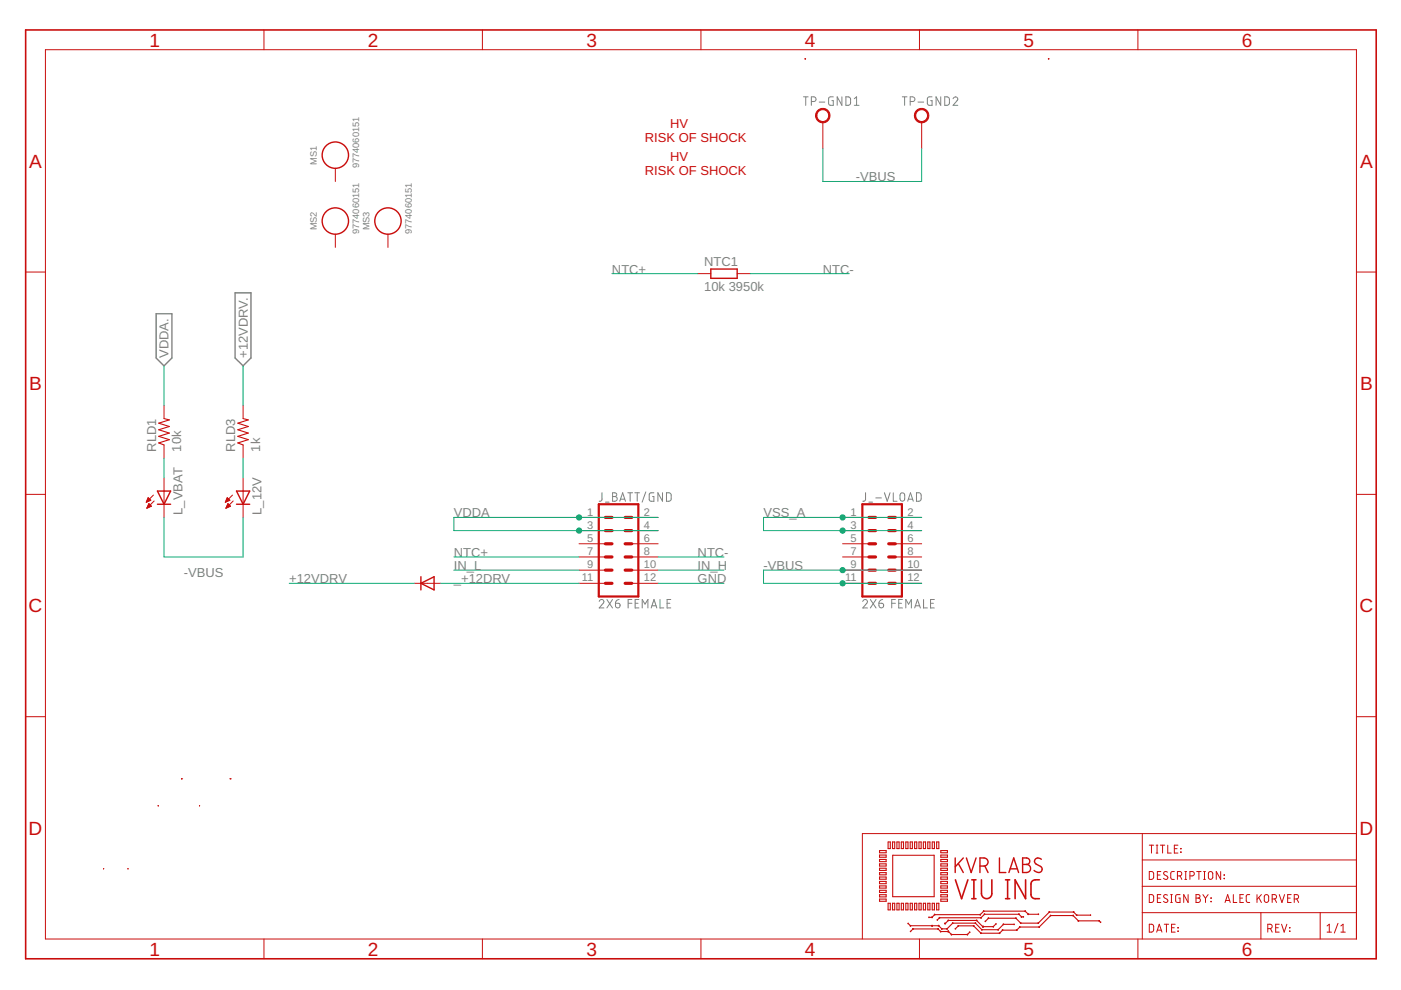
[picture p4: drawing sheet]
<svg xmlns="http://www.w3.org/2000/svg" width="297mm" height="210mm" viewBox="0 0 297 210" stroke-linecap="round" stroke-linejoin="round" font-family="sans-serif">
<g fill="none" stroke="#808080" stroke-width=".21">
<path d="M170.3 20.5h1M170.8 20.5v1.8M172 21.5h.5a.5 .5 0 0 0 .5-.5 .5 .5 0 0 0-.5-.5h-.5v1.8M173.7 21.6h1.2M176.7 20.5h-.6l-.4 .3v1.1l.2 .4h.8v-1h-.3M178.5 20.5v1.8l-1-1.8v1.8M179.3 20.5l.7 .1 .3 .3v1.1l-.3 .3h-.7zM181.1 22.3h1M181.1 20.9l.5-.4v1.8M191.3 20.5h1M191.8 20.5v1.8M193 21.5h.5a.5 .5 0 0 0 .5-.5 .5 .5 0 0 0-.5-.5h-.5v1.8"/>
<path d="M194.6 21.6h1.2M197.6 20.5h-.6l-.3 .3-.1 1.1 .3 .4h.7v-1h-.3M199.5 20.5v1.8l-1-1.8v1.8M200.3 20.5l.6 .1 .4 .3v1.1l-.4 .3h-.6zM202.1 20.9a.49 .49 0 0 1 .7-.3 .49 .49 0 0 1 .1 .7l-.8 1h1M127.6 104.5v1.5l-.2 .2-.4 .1M128.4 106.5h.7M129.9 104.5h.5a.4 .4 0 0 1 .4 .4 .4 .4 0 0 1-.4 .4 .5 .5 0 0 1 .5 .5 .5 .5 0 0 1-.5 .5h-.5zM129.9 105.3h.5M131.4 106.3l.6-1.8 .6 1.8M131.6 105.8h.9M133.1 104.5h1"/>
<path d="M133.6 104.5v1.8M134.6 104.5h1M135.1 104.5v1.8M136.9 104.3l-.8 2.2M138.6 104.5h-.7l-.2 .2-.1 1.2 .3 .3 .7 .1v-1h-.3M140.5 104.5v1.8l-1-1.8v1.8M141.3 104.5h.7l.3 .3v1.1l-.3 .3-.7 .1zM183.5 104.5v1.5l-.6 .3M184.2 106.5h.8M185.7 105.6h1.2M187.5 104.5l.6 1.8 .6-1.8M189.4 104.5v1.8h.8"/>
<path d="M190.9 104.7l.3-.2 .5 .2 .1 1.1a.5 .5 0 0 1-.5 .5 .5 .5 0 0 1-.5-.5zM192.4 106.3l.6-1.8 .6 1.8M192.6 105.8h.9M194.3 104.5h.7l.3 .3v1.1l-.3 .3-.7 .1zM127 127.5a.49 .49 0 0 1 .7-.4 .49 .49 0 0 1 .2 .8l-.9 1h1M128.7 127.1l1.2 1.8M129.9 127.1l-1.2 1.8M130.5 127.9h.6a.49 .49 0 0 1 .4 .6 .49 .49 0 0 1-.5 .4 .49 .49 0 0 1-.5-.5zM131.3 127.1l-.5 .2-.3 .6M133.2 127.9h.8M134 127.1h-.8v1.8M134.7 127.9h.6"/>
<path d="M135.5 127.1h-.8v1.8h.8M136.2 128.9v-1.8l.6 1 .6-1v1.8M138.1 128.9l.6-1.8 .6 1.8M138.2 128.4h.9M139.9 127.1v1.8h.8M141.4 127.9h.6M142.2 127.1h-.8v1.8h.8M182.9 127.5a.49 .49 0 0 1 .7-.4 .49 .49 0 0 1 .2 .8l-.9 1h1M184.5 127.1l1.2 1.8M185.7 127.1l-1.2 1.8M186.4 127.9h.5a.5 .5 0 0 1 .4 .6 .5 .5 0 0 1-.5 .4 .5 .5 0 0 1-.4-.5zM187.2 127.1l-.5 .2-.3 .6"/>
<path d="M189.1 127.9h.7M189.8 127.1h-.7v1.8M190.5 127.9h.6M191.3 127.1h-.8v1.8h.8M192 128.9v-1.8l.6 1 .6-1v1.8M193.9 128.9l.6-1.8 .6 1.8M194.1 128.4h.9M195.8 127.1v1.8h.8M197.3 127.9h.6M198.1 127.1h-.8v1.8h.8"/>
</g>
<path d="M33.1 66.5h3.3v9.4l-1.6 1.7-1.7-1.7zM49.8 62.1h3.4v13.8l-1.7 1.7-1.7-1.7z" fill="none" stroke="#808080" stroke-width=".3"/>
<g fill="none" stroke="#c90d0c" stroke-width=".21">
<path d="M9.6 10.5h278v188.6h-278zM56 6.3v4.2M102.3 6.3v4.2M148.6 6.3v4.2M194.9 6.3v4.2M241.3 6.3v4.2M71.1 35.7v2.8M174.5 25.9v5.6M195.4 25.9v5.6M5.4 57.7h4.2M71.1 49.7v2.8M82.3 49.7v2.8"/>
<path d="M147.9 58h2.8M156.3 58h2.8M287.6 57.7h4.2M34.8 86v2.8M34.8 94.3v2.8M51.5 86v2.8M51.5 94.3v2.8M5.4 104.8h4.2M31 106.4h.2M31.1 106.3h.4M31.2 106.2h.6M31.2 107.6h.2"/>
<path d="M31.2 106h.7M31.2 107.5h.5M31.3 105.9h.5M31.3 107.4h.7M31.3 105.7h.3M31.4 107.2h.6M31.4 105.6h.1M31.4 105.5l.6 .6-1 .4zM31.4 107.1h.5M31.5 107h.2M31.5 106.8h.1M31.6 106.8l.5 .5-1 .5z"/>
<path d="M32.5 105l-1.5 1.5M32.7 106.2l-1.6 1.6M34.8 101.3v8.4M47.8 106.4h.1M47.9 106.3h.4M47.9 106.2h.7M47.9 107.6h.3M48 106h.7M48 107.5h.5M48 105.9h.5M48.1 107.4h.7M48.1 105.7h.3"/>
<path d="M48.1 107.2h.7M48.2 105.6h.1M48.2 107.1h.4M48.2 105.5l.5 .6-.9 .4zM48.2 107h.3M48.3 106.8h.1M48.3 106.8l.6 .5-1 .5zM49.3 105l-1.5 1.5M49.4 106.2l-1.5 1.6M51.5 101.3v8.4M122.8 118.1h5.6M122.8 115.3h5.6"/>
<path d="M122.8 112.5h5.6M122.8 109.7h5.6M133.9 118.1h5.6M133.9 115.3h5.6M133.9 112.5h5.6M133.9 109.7h5.6M178.6 118.1h5.6M178.6 115.3h5.6M178.6 112.5h5.6M178.6 109.7h5.6M189.8 118.1h5.6M189.8 115.3h5.6"/>
<path d="M189.8 112.5h5.6M189.8 109.7h5.6M287.6 104.8h4.2M87.8 123.7h5.6M122.8 123.7h5.6M122.8 120.9h5.6M133.9 123.7h5.6M133.9 120.9h5.6M178.6 123.7h5.6M178.6 120.9h5.6M189.8 123.7h5.6M189.8 120.9h5.6"/>
<path d="M5.4 152h4.2M287.6 152h4.2M242.2 176.7v22.4M243.7 179.2h.9M244.1 179.2v1.7M245.1 179.2h.4M245.3 179.2v1.7M246 179.2h1M246.5 179.2v1.7M247.6 179.2v1.7h.7M249 179.9h.6M249.7 179.2h-.7v1.7h.7"/>
<path d="M250.3 179.9l.1 .1zM287.6 176.7h-104.8v22.4M56 199.1v4.2M102.3 199.1v4.2M148.6 199.1v4.2M194.9 199.1v4.2M241.3 199.1v4.2M242.2 193.5h45.4M242.2 187.9h45.4M242.2 182.3h45.4M243.7 196h.6l.3 .2v1l-.3 .4h-.6zM243.7 189.7h.6l.3 .2v1l-.3 .4h-.6z"/>
<path d="M243.7 184.8h.6l.3 .3v.9l-.3 .4-.6 .1zM245.1 180.9h.4M245.2 197.6l.6-1.6 .6 1.6M245.4 197.2h.8M245.4 190.4h.6M245.4 185.5h.6M246.1 189.7h-.7v1.6h.7M246.1 184.8h-.7v1.7h.7M246.8 196h1M247.3 196v1.6M247.5 189.8a.43 .43 0 0 0-.6-.1 .43 .43 0 0 0 0 .7l.5 .2a.42 .42 0 0 1 .1 .7 .42 .42 0 0 1-.7-.1l-.1-.1M247.5 184.9a.43 .43 0 0 0-.6-.1 .43 .43 0 0 0 0 .7l.5 .3a.42 .42 0 0 1 .1 .6 .42 .42 0 0 1-.7 0l-.1-.2"/>
<path d="M248.2 189.7h.4M248.2 191.3h.4M248.4 189.7v1.6M248.4 196.7h.6M249 184.8h-.5l-.3 .3 .1 1.1 .2 .2 .5 .1M249.2 196h-.8v1.6h.8M249.6 185.7h.5a.47 .47 0 0 0 .5-.4 .47 .47 0 0 0-.5-.5h-.5v1.7M249.7 196.7h.1zM249.7 197.4l.1 .1zM250.2 189.7h-.7l-.2 .2 .1 1.3 .8 .1v-.9h-.3M250.2 185.7l.4 .8M250.3 180.6l.1 .1z"/>
<path d="M251.2 184.8h.4M251.2 186.5h.4M251.4 184.8v1.7M251.9 189.7v1.6l-.9-1.6v1.6M252.3 185.7h.5a.47 .47 0 0 0 .4-.4 .47 .47 0 0 0-.4-.5h-.5v1.7M253.6 189.7h.4a.37 .37 0 0 1 .4 .3 .37 .37 0 0 1-.4 .4 .47 .47 0 0 1 .5 .5 .47 .47 0 0 1-.5 .4h-.4zM253.6 190.4h.4M253.7 184.8h1M254.2 184.8v1.7M255 189.7l.6 .8M255.2 184.8h.4M255.2 186.5h.4"/>
<path d="M255.4 184.8v1.7M255.6 190.5v.8M256.1 189.7l-.5 .8M256.3 184.9l.4-.1 .3 .1 .1 1.1a.47 .47 0 0 1-.4 .5 .47 .47 0 0 1-.5-.5zM256.7 190.4l.1 .1zM256.7 191.1l.1 .1zM258.8 184.8v1.7l-.9-1.7v1.7M259.5 185.5l.1 .1zM259.5 186.2l.1 .1zM259.7 191.3l.6-1.6 .5 1.6M259.9 190.9h.8M261.5 189.7v1.6h.7"/>
<path d="M262.9 190.4h.5M263.6 189.7h-.7v1.6h.7M265 189.7h-.5l-.3 .3v1.1l.3 .2h.5M266.5 189.7v1.6M266.9 190.3l.5 1M267.3 193.5v5.6M267.4 189.7l-.9 1M268.2 189.8l.3-.1 .3 .1 .2 1.1a.47 .47 0 0 1-.5 .4 .47 .47 0 0 1-.4-.4zM268.8 196.9h.5a.47 .47 0 0 0 .4-.5 .47 .47 0 0 0-.4-.4h-.5v1.6M269.4 196.9l.3 .7M269.7 190.6h.5a.47 .47 0 0 0 .5-.5 .47 .47 0 0 0-.5-.4h-.5v1.6M270.3 190.6l.4 .7"/>
<path d="M270.5 196.7h.5M271.2 196h-.7v1.6h.7M271.2 189.7l.6 1.6 .6-1.6M271.7 196l.6 1.6 .5-1.6M273 190.4h.6M273.4 197.4l.1 .1zM273.4 196.7h.1zM273.7 189.7h-.7v1.6h.7M274.4 190.6h.5a.47 .47 0 0 0 .4-.5 .47 .47 0 0 0-.4-.4h-.5v1.6M275 190.6l.3 .7M279.9 193.5v5.6M281.4 197.6h.9"/>
<path d="M281.4 196.3l.4-.3v1.6M283.7 195.8l-.8 2M284.3 197.6h.9M284.3 196.3l.5-.3v1.6"/>
</g>
<g fill="none" stroke="#c90d0c" stroke-width=".23">
<path d="M170.8 12.4v.1M170.8 12.4l-.1 .1M170.8 12.4v.2M222.3 12.4l.1 .1M222.3 12.4v.1M222.3 12.4v.2M34.8 88.8l1.1 .2-2.2 .7 2.2 .7-2.2 .7 2.2 .7-2.2 .7 2.2 .7-2.2 .7 1.1 .4M51.5 88.8l1.1 .2-2.2 .7 2.2 .7-2.2 .7 2.2 .7-2.2 .7 2.2 .7-2.2 .7 1.1 .4M33.5 170.8h.1M33.5 170.8v.1M38.5 165.1h.1M42.3 170.8v.1"/>
<path d="M48.8 165.1h.1M188.3 178.5h.5v1.4h-.5zM189.2 178.5h.5v1.4h-.5zM190.2 178.5h.4v1.4h-.4zM191.1 178.5h.5v1.4h-.5zM192 178.5h.5v1.4h-.5zM193 178.5h.4v1.4h-.4zM193.9 178.5h.5v1.4h-.5zM194.8 178.5h.5v1.4h-.5zM195.8 178.5h.4v1.4h-.4zM196.7 178.5h.5v1.4h-.5zM197.7 178.5h.4v1.4h-.4z"/>
<path d="M198.6 178.5h.5v1.4h-.5zM22 184.2h.1M27.1 184.2h.1M186.5 187.8h1.4v.5h-1.4zM186.5 180.3h1.4v.5h-1.4zM186.5 181.3h1.4v.5h-1.4zM186.5 182.2h1.4v.5h-1.4zM186.5 183.2h1.4v.4h-1.4zM186.5 184.1h1.4v.5h-1.4zM186.5 185h1.4v.5h-1.4zM186.5 185.9h1.4v.5h-1.4zM186.5 186.9h1.4v.5h-1.4z"/>
<path d="M186.5 188.8h1.4v.4h-1.4zM186.5 189.7h1.4v.5h-1.4zM186.5 190.6h1.4v.5h-1.4zM188.3 191.5h.5v1.4h-.5zM189.2 191.5h.5v1.4h-.5zM189.3 181.3h8.8v8.8h-8.8zM190.2 191.5h.4v1.4h-.4zM191.1 191.5h.5v1.4h-.5zM192 191.5h.5v1.4h-.5zM192.6 195.8l.4 .5h6l.7 .6h1.1l1.2-1.2h4.8l1.4 1.4h3.4l1.1-1.1h2.3M192.6 195.7l-.1 .2M193 191.5h.4v1.4h-.4z"/>
<path d="M193 197.4l.1 .1M193 196.2v.2M193.1 197.5l.5-.5h5.3l.6 .5h1.6M193.1 196.2l-.1 .1M193.5 196.9l.1 .1M193.6 196.9v.1M193.9 191.5h.5v1.4h-.5zM194.8 191.5h.5v1.4h-.5zM195.8 191.5h.4v1.4h-.4zM196.7 191.5h.5v1.4h-.5zM197 194.4v.2M197.5 194.4l.2 .1"/>
<path d="M197.6 196.2l.1 .1zM197.6 194.4v.2M197.6 196.2v.2M197.6 196.2v.1M197.7 191.5h.4v1.4h-.4zM198.1 193.9l.1 .1M198.2 193.8v.2M198.6 191.5h.5v1.4h-.5zM198.7 195l.1 .1M198.9 196.9v.1M198.9 196.9l-.1 .1M199 196.2v.1"/>
<path d="M199.1 196.2l-.1 .1M199.2 194.5v.1M199.2 194.5v.2M199.5 197.4v.2M199.5 187.8h1.4v.5h-1.4zM199.5 182.2h1.4v.5h-1.4zM199.5 180.3h1.4v.5h-1.4zM199.5 181.3h1.4v.5h-1.4zM199.5 183.2h1.4v.4h-1.4zM199.5 184.1h1.4v.5h-1.4zM199.5 185h1.4v.5h-1.4zM199.5 185.9h1.4v.5h-1.4z"/>
<path d="M199.5 186.9h1.4v.5h-1.4zM199.5 188.8h1.4v.4h-1.4zM199.5 189.7h1.4v.5h-1.4zM199.5 190.6h1.4v.5h-1.4zM199.5 197.5l-.1 .1M199.7 196.9v.1M199.7 196.9l-.1 .1M200.3 195.7v.2M200.3 195.8l.8-.6h6l1.3 1.3M200.4 195.7l.1 .2M200.4 195.7v.2M200.7 196.9l.2 .1"/>
<path d="M200.8 196.9v.1M201 197.5h.1zM201 197.4l.1 .1h-.1zM201 195.1l.1 .1M201 197.4l.1 .2v-.2M201 197.5h.1M201.1 195.1v.1M201.1 197.5l.6 .6h3.4l.5-.4M201.7 198.1v.1M201.8 198.1l-.1 .1M202 195.7l.1 .1M202 195.7v.1"/>
<path d="M202.5 196.9l.1 .1M202.6 196.9l.6-.6h3.2l1.6 1.6h3.9l.7-.7M203.1 196.3h.1M203.2 196.2v.2M205 198.1l.1 .1M205.1 198.1v.1M205.5 197.6l.1 .1M206.4 196.2v.2M206.5 196.3h-.1M206.8 195.7v.1M206.8 195.7l-.1 .1M207.1 195.1v.1"/>
<path d="M207.1 195.1l-.1 .1M207.8 193.9l.1 .1M207.8 193.8v.2M207.9 194.5l.1 .1M208 197.8v.1M208 194.5v.2M208 197.8l-.1 .1M208.2 197v.2v-.1M208.4 196.4v.1M208.4 196.4l.1 .1zM208.4 196.4l-.1 .1M208.4 196.5h.1"/>
<path d="M208.5 196.4l-.1 .1M208.5 193.1l.1 .2M208.6 193.1v.2M208.7 193.8l.1 .1M208.7 193.8v.1M208.9 195.3l.1 .1M209.5 194.6l.1 .1M209.6 194.6v.2M210.5 196.4l.2 .1M210.6 196.4v.1M211.1 195.9h.1M211.2 195.9l-.6 .6h-2.2"/>
<path d="M211.6 197l.1 .2-.1-.1M211.9 197.8l.1 .1M211.9 197.8v.1M212.5 197.1l.1 .2M212.6 197.1v.2M212.7 195.9l.1 .1M212.7 195.9v.2M215 195.9v.2M215.3 194.7l.1-.1v.2M215.5 197.1l.1 .2M215.6 197.1v.2M216 193.9l.1-.1-.1 .1"/>
<path d="M216.2 196.5l.1 .1M216.2 196.5v.1M216.4 195.6v.2M216.5 195.7l-.1 .1M216.6 194.3v.2M216.6 194.4l-.1 .1M217 194.3v.2M217 194.4h-.4l-.6-.6h-7.3l-.7 .8h-8.8l-.5 .5M217.4 193.1v.2M217.4 193.1l-.1 .2M218 193.8v.1M218.1 193.8l-.1 .1"/>
<path d="M220.1 195.7l.1 .1M220.1 193.8v.1M220.1 195.6v.2M220.1 193.8h-2.1l-.6-.6h-8.8l-.8 .7h-9.6l-.6 .6h-.6M220.3 196.5l.1 .1M220.3 196.5v.1M222.4 193.3l.1 .1M222.5 193.3v.1M222.8 194.1v.1l-.1-.1M227.5 194.1h.1l-.1 .1 .1-.1M227.6 193.3v.1M227.7 193.3l-.1 .1"/>
<path d="M228.3 194v.1M228.3 194l-.1 .1M228.6 195.2v.1M228.7 195.2l-.1 .1M231.2 194v.1M231.2 194h-2.9l-.7-.6h-5.1l-2.4 2.3h-3.7l-1-1h-5.8l-.7 .6M233 195.2v.1M233 195.2h-4.4l-1.1-1.1h-4.7l-2.5 2.5h-4.1l-.6 .6h-3M233 195.2l.3 .3M233.1 195.2l-.1 .1M233.4 195.5l-.1 .1"/>
</g>
<path d="M5.4 6.3h286.4v197h-286.4zM202.6 186.5l1.3 4 1.3-4M206 190.5h.9M206 186.5h.9M206.5 186.5v4M208.1 186.5v2.9a1.1 1.1 0 0 0 1.1 1.1 1.1 1.1 0 0 0 1.1-1.1v-2.9M213.2 190.5h.9M213.2 186.5h.9M213.6 186.5v4M217.4 186.5v4l-2.2-4v4M220.4 186.5a1.55 1.55 0 0 0-1.7 .5l-.1 2.7 .2 .6a1.59 1.59 0 0 0 1.6 .2" fill="none" stroke="#c90d0c" stroke-width=".34"/>
<g fill="none" stroke="#c90d0c" stroke-width=".3">
<path d="M150.7 57h5.6v2h-5.6zM33.4 104.1h2.8l-1.4 2.8zM33.4 106.9h2.8M50.1 106.9h2.8M50.1 104.1h2.8l-1.4 2.8zM89.2 123.7l2.8-1.4v2.8zM89.2 122.3v2.8M202.5 181.9v3.1M203.2 183.1l1 1.9M204.2 181.9l-1.7 1.9M204.9 181.9l1 3.1 1-3.1M207.8 183.6a1.53 1.53 0 0 0 1.5-.3 .86 .86 0 0 0 .1-.9 .86 .86 0 0 0-.8-.5h-.8v3.1"/>
<path d="M208.8 183.6l.7 1.4M211.9 181.9v3.1h1.4M213.9 185l1-3.1 1.1 3.1M214.2 184.2h1.5M216.8 181.9h.9a.69 .69 0 0 1 .6 .7 .69 .69 0 0 1-.6 .7 .86 .86 0 0 1 .8 .8 .86 .86 0 0 1-.8 .9h-.9zM216.8 183.3h.9M220.8 182.2a.77 .77 0 0 0-1.1-.2 .77 .77 0 0 0-.2 1.1l1.1 .6a.73 .73 0 0 1 .2 1.1 .73 .73 0 0 1-1.1 .1l-.5-.3"/>
<circle cx="71.1" cy="32.9" r="2.79"/>
<circle cx="71.1" cy="46.9" r="2.79"/>
<circle cx="82.3" cy="46.9" r="2.79"/>
</g>
<g fill="#c90d0c" stroke="#c90d0c" stroke-width=".21">
<path d="M173.3 23.5a1.54 1.54 0 0 1 2.4 .2 1.54 1.54 0 0 1-.8 2.3 1.54 1.54 0 0 1-2-1.5h.3a1.25 1.25 0 0 1 1.8-1.2 1.25 1.25 0 0 1 .3 2.1 1.25 1.25 0 0 1-2.1-.6v-.3h-.3z" fill-rule="evenodd"/>
<path d="M194.2 23.5a1.54 1.54 0 0 1 2.5 .2 1.54 1.54 0 0 1-.9 2.3 1.54 1.54 0 0 1-1.9-1.5h.2a1.25 1.25 0 0 1 1.8-1.2 1.25 1.25 0 0 1 .3 2.1 1.25 1.25 0 0 1-2-.6l-.1-.3h-.2z" fill-rule="evenodd"/>
</g>
<path d="M127 106.9h8.3v19.6h-8.3zM182.8 106.9h8.4v19.6h-8.4z" fill="none" stroke="#c90d0c" stroke-width=".47"/>
<g fill="none" stroke="#c90d0c" stroke-width=".68">
<path d="M128.4 115.3h1.4M128.4 118.1h1.4M128.4 109.7h1.4M128.4 112.5h1.4M132.5 115.3h1.4M132.5 118.1h1.4M132.5 109.7h1.4M132.5 112.5h1.4M184.2 115.3h1.4M184.2 118.1h1.4M184.2 109.7h1.4M184.2 112.5h1.4"/>
<path d="M188.4 115.3h1.4M188.4 118.1h1.4M188.4 109.7h1.4M188.4 112.5h1.4M128.4 120.9h1.4M128.4 123.7h1.4M132.5 120.9h1.4M132.5 123.7h1.4M184.2 120.9h1.4M184.2 123.7h1.4M188.4 120.9h1.4M188.4 123.7h1.4"/>
</g>
<g fill="none" stroke="#0dab76" stroke-width=".21">
<path d="M174.5 31.5v7h20.9v-7M129.8 58h18.1M159.1 58h20.9M34.8 77.6v8.4M51.5 77.6v8.4M34.8 97.1v4.2M51.5 97.1v4.2M34.8 109.7v8.4h16.7v-8.4M96.2 118.1h26.6M139.5 109.7h-43.3v2.8h43.3M139.5 118.1h14M195.4 109.7h-33.5v2.8h33.5"/>
<path d="M61.3 123.7h26.5M93.4 123.7h29.4M96.2 120.9h26.6M139.5 120.9h14M139.5 123.7h14M195.4 120.9h-33.5v2.8h33.5"/>
</g>
<g fill="#0dab76" stroke="#0dab76" stroke-width=".21">
<circle cx="122.8" cy="109.7" r=".55"/>
<circle cx="122.8" cy="112.5" r=".55"/>
<circle cx="178.6" cy="112.5" r=".55"/>
<circle cx="178.6" cy="109.7" r=".55"/>
<circle cx="178.6" cy="120.9" r=".55"/>
<circle cx="178.6" cy="123.7" r=".55"/>
</g>
<g font-size="4" fill="#c90d0c">
<text x="31.7" y="9.9">1</text>
<text x="78" y="9.9">2</text>
<text x="124.3" y="9.9">3</text>
<text x="170.7" y="9.9">4</text>
<text x="217" y="9.9">5</text>
<text x="263.3" y="9.9">6</text>
<text x="6.2" y="35.5">A</text>
<text x="288.4" y="35.5">A</text>
<text x="6.2" y="82.7">B</text>
<text x="288.4" y="82.7">B</text>
<text x="6.1" y="129.8">C</text>
<text x="288.2" y="129.8">C</text>
<text x="6.1" y="177">D</text>
<text x="288.2" y="177">D</text>
<text x="31.7" y="202.6">1</text>
<text x="78" y="202.6">2</text>
<text x="124.3" y="202.6">3</text>
<text x="170.7" y="202.6">4</text>
<text x="217" y="202.6">5</text>
<text x="263.3" y="202.6">6</text>
</g>
<g font-size="2.8" fill="#c90d0c">
<text x="142.1" y="27.2">HV</text>
<text x="136.7" y="30.1">RISK OF SHOCK</text>
<text x="142.1" y="34.1">HV</text>
<text x="136.7" y="37.1">RISK OF SHOCK</text>
</g>
<g font-size="2.8" fill="#808080">
<text x="181.4" y="38.5">-VBUS</text>
<text x="129.8" y="58">NTC+</text>
<text x="149.3" y="56.4">NTC1</text>
<text x="174.5" y="58">NTC-</text>
<text x="149.3" y="61.7">10k 3950k</text>
<text x="35.8" y="75.9" transform="rotate(-90 35.8 75.9)">VDDA.</text>
<text x="52.5" y="75.9" transform="rotate(-90 52.5 75.9)">+12VDRV.</text>
<text x="33.1" y="95.7" transform="rotate(-90 33.1 95.7)">RLD1</text>
<text x="38.4" y="95.7" transform="rotate(-90 38.4 95.7)">10k</text>
<text x="49.9" y="95.7" transform="rotate(-90 49.9 95.7)">RLD3</text>
<text x="55.2" y="95.7" transform="rotate(-90 55.2 95.7)">1k</text>
<text x="38.7" y="109.1" transform="rotate(-90 38.7 109.1)">L_VBAT</text>
<text x="55.4" y="109.1" transform="rotate(-90 55.4 109.1)">L_12V</text>
<text x="96.2" y="109.7">VDDA</text>
<text x="161.9" y="109.7">VSS_A</text>
<text x="96.2" y="118.1">NTC+</text>
<text x="147.9" y="118.1">NTC-</text>
<text x="39" y="122.3">-VBUS</text>
<text x="61.3" y="123.7">+12VDRV</text>
<text x="96.2" y="120.9">IN_L</text>
<text x="96.2" y="123.7">_+12DRV</text>
<text x="147.9" y="123.7">GND</text>
<text x="147.9" y="120.9">IN_H</text>
<text x="161.9" y="120.9">-VBUS</text>
</g>
<g font-size="2.3" fill="#808080">
<text x="124.5" y="112.1">3</text>
<text x="124.5" y="109.3">1</text>
<text x="136.5" y="112.1">4</text>
<text x="136.5" y="109.3">2</text>
<text x="180.3" y="112.1">3</text>
<text x="180.3" y="109.3">1</text>
<text x="192.4" y="112.1">4</text>
<text x="192.4" y="109.3">2</text>
<text x="124.5" y="117.7">7</text>
<text x="124.5" y="114.9">5</text>
<text x="136.5" y="117.7">8</text>
<text x="136.5" y="114.9">6</text>
<text x="180.3" y="117.7">7</text>
<text x="180.3" y="114.9">5</text>
<text x="192.4" y="117.7">8</text>
<text x="192.4" y="114.9">6</text>
<text x="123.4" y="123.3">11</text>
<text x="124.5" y="120.5">9</text>
<text x="136.5" y="120.5">10</text>
<text x="136.5" y="123.3">12</text>
<text x="179.2" y="123.3">11</text>
<text x="180.3" y="120.5">9</text>
<text x="192.4" y="120.5">10</text>
<text x="192.4" y="123.3">12</text>
</g>
<g font-size="2" fill="#808080">
<text x="67.2" y="34.9" transform="rotate(-90 67.2 34.9)">MS1</text>
<text x="76.1" y="35.7" transform="rotate(-90 76.1 35.7)">9774060151</text>
<text x="67.2" y="48.9" transform="rotate(-90 67.2 48.9)">MS2</text>
<text x="76.1" y="49.7" transform="rotate(-90 76.1 49.7)">9774060151</text>
<text x="78.4" y="48.9" transform="rotate(-90 78.4 48.9)">MS3</text>
<text x="87.3" y="49.7" transform="rotate(-90 87.3 49.7)">9774060151</text>
</g>
</svg>
